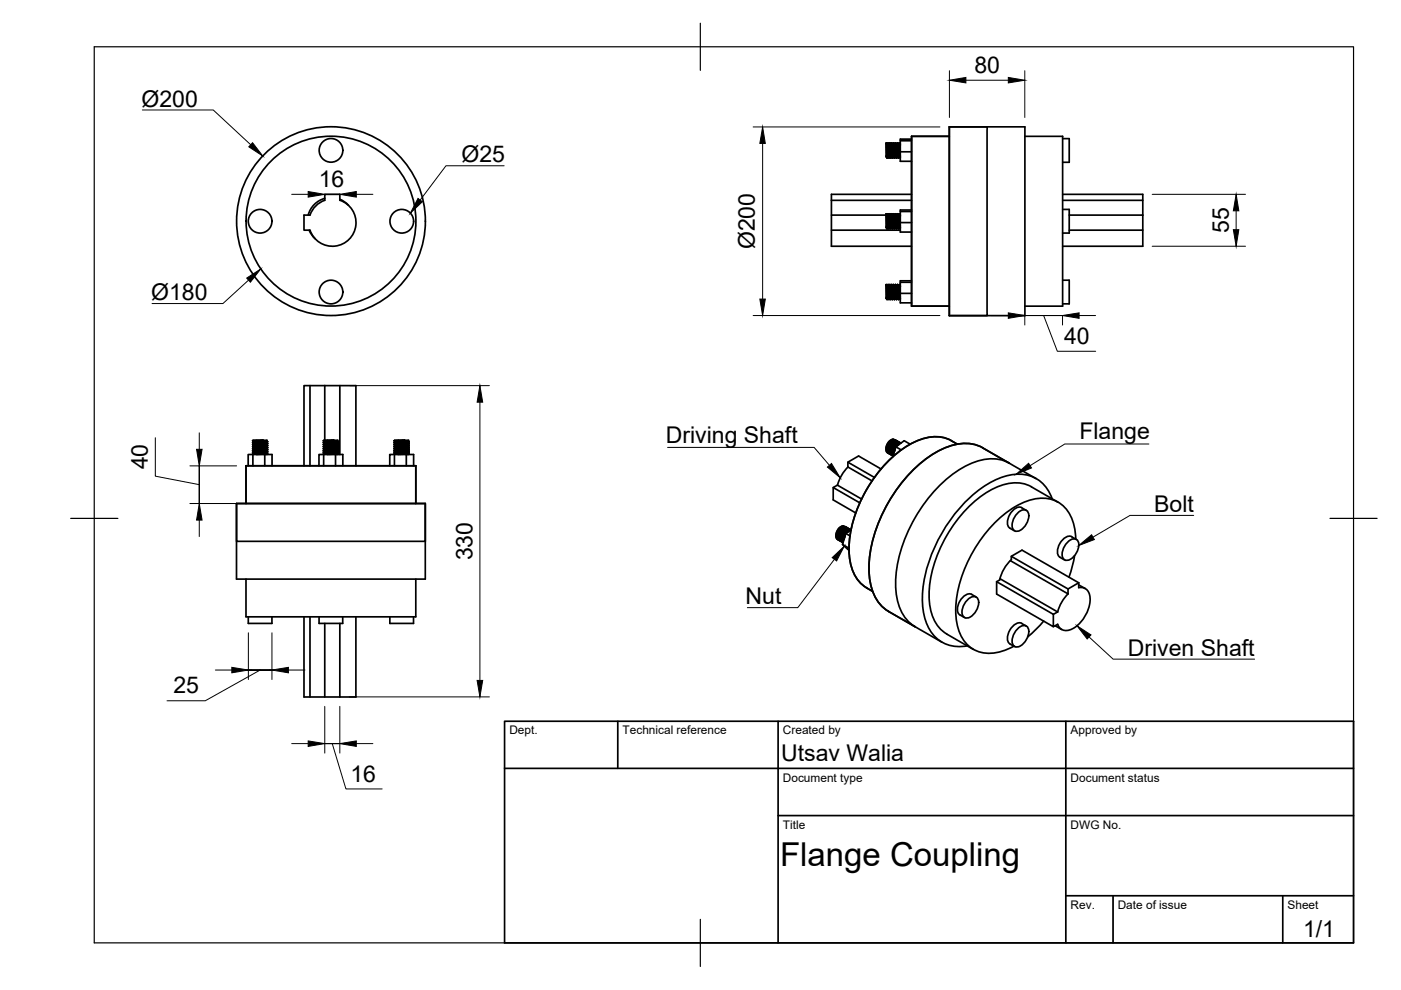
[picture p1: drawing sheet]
<svg xmlns="http://www.w3.org/2000/svg" width="297mm" height="210mm" viewBox="0 0 297 210" stroke-linecap="round" stroke-linejoin="round" font-family="sans-serif">
<!-- layer: Visible -->
<g fill="none" stroke="#000" stroke-width=".36">
<path d="M187.9 30.5l.1 3M187.9 30.5v2.7M187.9 33v.2M187.9 30.3l.2 3.2M187.9 30.3v.2M187.9 30.3l.2 .4 .1 2.5M187.9 33.2l.1 .3M188 33.5h.1M188.1 30.6l.2 2.6M188.2 33.2l-.1 .3M188.2 33.2h.1M188.3 30.3l.1 3.2"/>
<path d="M188.3 30.3l-.3 .2M188.3 30.3h.1M188.3 30.3l.2 3.2M188.3 30.3l.2 .5 .1 2.4M188.3 33.2l.1 .3M188.4 33.5h.1M188.5 30.6l.2 2.6M188.6 30.3l.2 3.2M188.6 30.3l-.2 .2M188.6 33.2l-.1 .3M188.6 33.2h.1M188.7 30.3h.1"/>
<path d="M188.7 30.3l.2 3.2M188.7 30.3l.2 .3 .1 2.6M188.7 33.2l.1 .3M188.8 30.5l.3-.2 .2 3.2M188.8 33.5h.1M188.9 30.6l.2 2.6M189 33.2l-.1 .3M189 33.2h.1M189.1 30.3h.1M189.1 30.3l.2 3.2M189.1 30.3l.2 .3 .1 2.6M189.1 33.2l.2 .3"/>
<path d="M189.3 33.5h.1M189.3 30.6l.2 2.5 .2 .4M189.4 30.3l.3 3.2M189.4 30.3l-.1 .2M189.4 33.2l-.1 .3M189.4 33.2h.1M189.5 30.3h.1M189.5 30.3l.2 3.2M189.5 30.3l.2 .3 .1 2.6M189.7 33.5h.1M189.7 30.6l.2 2.6M189.8 30.3l.3 3.2"/>
<path d="M189.8 30.3l-.1 .2M189.8 30.3h.1M189.8 33.2l-.1 .3M189.8 33.2h.1M189.9 30.3l.2 3.2M189.9 30.3l.2 .4 .1 2.5M189.9 33.2l.2 .3M190.1 33.5h.1M190.1 30.6l.2 2.6M190.2 30.3l.3 3.2M190.2 30.3l-.2 .2M190.2 30.3h.1"/>
<path d="M190.2 33.2l-.1 .3M190.2 33.2h.1M190.3 30.3l.2 3.2M190.3 30.3l.2 .4 .1 2.5M190.3 33.2l.2 .3M190.5 33.5h.1M190.5 30.6l.2 2.6M190.6 30.3l.3 3.2M190.6 30.3l-.2 .2M190.6 30.3h.1M190.6 33.2l-.1 .3M190.6 33.2h.1"/>
<path d="M190.7 30.3l.2 3M190.7 30.3l.2 .5M190.7 33.2l.1 .3M190.8 30.5h.1M190.9 33.5h.1M190.9 32.2h2.4M190.9 29.8h2.4M193.3 29.5h-2.4v4.7h2.4M201.3 28.9h-8v36h8M201.3 26.9v40M201.3 26.9h8v40h-8M201.3 26.9h16v40h-16"/>
<path d="M217.3 28.9h8v36h-8M225.3 29.4h1.4v5h-1.4M65.5 48.8l.4 .8 .9 1M68.9 42.1a5 5 0 0 0-3.6 3.5M72.1 42.5a5 5 0 0 1 1.9 8.3 5 5 0 0 1-8.3-2h-1.2v-3.2h1.2a5 5 0 0 1 3.2-3.1v-1.3h3.2v1.3M72.1 42.3l1.1 .6 .7 .6M176.3 42.5v9.7h17M176.3 45.6h11.6M176.3 48.8h14.6M176.3 42.5h17M187.9 45.5l.1 3M187.9 45.5v2.8"/>
<path d="M187.9 48v.3M187.9 45.3l.2 3.2M187.9 45.3v.2M187.9 45.3l.2 .3M187.9 48.3l.1 .2M188 45.6l.2 2.7M188 48.5h.1M188.1 45.6l.2 2.7M188.2 48.3l-.1 .2M188.2 48.3h.1M188.3 45.3l.1 3.2M188.3 45.3l-.2 .3"/>
<path d="M188.3 45.3h.1M188.3 45.3l.2 3.2M188.3 48.3l.1 .2M188.3 45.3l.1 .3M188.4 45.6l.2 2.7M188.4 45.6h.1M188.4 48.5h.1M188.5 45.6l.2 2.7M188.6 45.3l.2 3.2M188.6 45.3l-.1 .3M188.6 48.3l-.1 .2M188.6 48.3h.1"/>
<path d="M188.7 45.3h.1M188.7 45.3l.2 3.2M188.7 48.3l.1 .2M188.7 45.3l.1 .3M188.8 45.6l.2 2.7M188.8 45.6h.1M188.8 48.5h.1M188.9 45.6l.2-.3 .2 3.2M188.9 45.6l.2 2.7M189 48.3l-.1 .2M189 48.3h.1M189.1 45.3h.1"/>
<path d="M189.1 45.3l.2 3.2M189.1 45.3l.2 .3M189.1 48.3l.2 .2M189.3 45.6l.1 2.7M189.3 45.6h.1M189.3 48.5h.1M189.3 45.6l.2 2.5 .2 .4M189.4 45.3l.3 3.2M189.4 45.3l-.1 .3M189.4 48.3l-.1 .2M189.4 48.3h.1M189.5 45.3h.1"/>
<path d="M189.5 45.3l.2 3.2M189.5 45.3l.2 .3M189.7 45.6l.1 2.7M189.7 45.6h.1M189.7 48.5h.1M189.7 45.6l.2 2.7M189.8 45.3l.3 3.2M189.8 45.3l-.1 .3M189.8 45.3h.1M189.8 48.3l-.1 .2M189.8 48.3h.1M189.9 45.3l.2 3.2"/>
<path d="M189.9 45.3l.2 .4 .1 2.6M189.9 48.3l.2 .2M190 45.6h.1M190.1 48.5h.1M190.1 45.6l.2 2.7M190.2 45.3l.3 3.2M190.2 45.3l-.1 .3M190.2 45.3h.1M190.2 48.3l-.1 .2M190.2 48.3h.1M190.3 45.3l.2 3.2M190.3 48.3l.2 .2"/>
<path d="M190.3 45.3l.1 .3M190.4 45.6l.2 2.7M190.4 45.6h.1M190.5 48.5h.1M190.5 45.6l.2 2.7M190.6 45.3l.3 3.2M190.6 45.3l-.1 .3M190.6 45.3h.1M190.6 48.3l-.1 .2M190.6 48.3h.1M190.7 45.3l.2 3M190.7 48.3l.1 .2"/>
<path d="M190.7 45.3l.1 .3M190.8 45.6l.1 .2M190.8 45.6h.1M190.9 48.5h.1M190.9 47.2h2.4M190.9 44.8h2.4M190.9 59.9h2.4M193.3 44.5h-2.4v4.7h2.4M193.3 59.5h-2.4v4.7h2.4M193.3 41.2h-17v1.3M225.3 44.4h1.4v5h-1.4M225.3 59.4h1.4v5h-1.4"/>
<path d="M225.3 41.2h17v4.4M225.3 42.5h17M226.7 45.6h15.6M242.3 45.6v3.2h-15.6M242.3 48.8v3.4h-17M187.9 60.5l.1 3M187.9 60.5v2.6l.1 .4M187.9 63v.3M187.9 60.3l.2 3.2M187.9 60.3v.2M187.9 60.3l.2 .3M188 60.6l.2 2.7"/>
<path d="M188 63.5h.1M188.1 60.6l.2 2.5 .1 .4M188.3 60.3l.1 3.2M188.3 60.3l-.2 .3M188.3 60.3h.1M188.3 60.3l.2 3.2M188.3 63.3l-.2 .2M188.3 60.3l.1 .3M188.4 60.6l.2 2.7M188.4 63.5h.1M188.4 60.6h.1M188.5 60.6l.2 2.5 .1 .4"/>
<path d="M188.6 60.3l.2 3.2M188.6 60.3l-.1 .3M188.7 60.3h.1M188.7 60.3l.2 3.2M188.7 63.3l-.2 .2M188.7 60.3l.1 .3M188.8 60.6l.2 2.7M188.8 63.5h.1M188.8 60.6h.1M188.9 60.6l.2-.3 .2 3.2M188.9 60.6l.2 2.5 .2 .4M189 63.3l-.1 .2"/>
<path d="M189 63.3h.1M189.1 60.3h.1M189.1 60.3l.2 3.2M189.1 60.3l.2 .3M189.3 60.6l.1 2.7M189.3 63.5h.1M189.3 60.6h.1M189.3 60.6l.2 2.6 .2 .3M189.4 60.3l.3 3.2M189.4 60.3l-.1 .3M189.5 60.3h.1M189.5 60.3l.2 3.2"/>
<path d="M189.5 60.3l.2 .3M189.5 63.3l-.2 .2M189.7 60.6l.1 2.7M189.7 63.5h.1M189.7 60.6h.1M189.7 60.6l.2 2.6 .2 .3M189.8 60.3l.3 3.2M189.8 60.3l-.1 .3M189.8 60.3h.1M189.8 63.3l-.1 .2M189.8 63.3h.1M189.9 60.3l.2 3.2"/>
<path d="M189.9 60.3l.2 .4 .1 2.6M190 60.6h.1M190.1 63.5h.1M190.1 60.6l.2 2.6 .2 .3M190.2 60.3l.3 3.2M190.2 60.3l-.1 .3M190.2 60.3h.1M190.3 60.3l.2 3.2M190.3 63.3l-.2 .2M190.3 60.3l.1 .3M190.4 60.6l.2 2.7M190.4 60.6h.1"/>
<path d="M190.5 63.5h.1M190.5 60.6l.2 2.6 .1 .3M190.6 60.3l.3 3.2M190.6 60.3l-.1 .3M190.6 60.3h.1M190.7 60.3l.2 3M190.7 63.3l-.2 .2M190.7 60.3l.1 .3M190.8 60.6l.1 .2M190.8 60.6h.1M190.9 63.5h.1M190.9 62.2h2.4"/>
<path d="M52.6 98.8v-2.4h5.1v2.4M53.6 93.4v.1M53.6 93.8v.1M53.6 94.2v.1M53.6 94.6v.1M53.6 95v.1M53.6 95.4v.1M53.6 95.8v.1M53.6 96.2v.1M53.6 93.5l.2 .1M53.6 93.9l.2 .1M53.6 94.3l.2 .1"/>
<path d="M53.6 94.7l.2 .1M53.6 95.1l.2 .1M53.6 95.5l.2 .1M53.6 95.9l.2 .1M53.6 96.3l.1 .1M53.6 96.4v2.4M53.8 93.6v.1M53.8 94v.1M53.8 94.4v.1M53.8 94.8v.1M53.8 95.2v.1M53.8 95.6v.1"/>
<path d="M53.8 96v.1M53.8 93.7l-.2 .1M53.8 94.1l-.2 .1M53.8 94.5l-.2 .1M53.8 94.9l-.2 .1M53.8 95.3l-.2 .1M53.8 95.7l-.2 .1M53.8 96.1l-.2 .1M54.5 93.4h-.9M54.5 93.4h1.3l-2.2 .1M55.8 93.4h.8h-.1M56.1 96.4v2.4"/>
<path d="M56.5 95.1l.2 .1-3.1 .2M56.5 93.5l-2.7 .2M56.5 93.9l-2.7 .2M56.5 94.3l-2.7 .2M56.5 94.6l-2.7 .3M56.5 95.1l-2.7 .2M56.5 95.5l-2.7 .2M56.5 95.9l-2.7 .2M56.5 96.3l-.6 .1M56.5 93.4l-2.7 .2M56.5 93.8l-2.7 .2M56.5 94.2l-2.7 .2"/>
<path d="M56.5 94.6l-2.7 .2M56.5 95l-2.7 .2M56.5 95.4l-2.7 .2M56.5 95.8l-2.7 .2M56.5 96.2l-2.1 .2M56.5 93.5l.2 .1M56.5 93.9l.2 .1M56.5 94.3l.2 .1M56.5 94.7l.2 .1M56.5 95.5l.2 .1M56.5 95.9l.2 .1M56.5 96.3l.1 .1"/>
<path d="M56.5 93.4v.1M56.5 93.8v.1M56.5 94.2v.1M56.5 95v.1M56.5 95.4v.1M56.5 95.8v.1M56.5 96.2v.1M56.7 93.6l-3.1 .2M56.7 94l-3.1 .2M56.7 94.4l-3.1 .2M56.7 94.8l-3.1 .2M56.7 95.6l-3.1 .2"/>
<path d="M56.7 96l-3.1 .2M56.7 96.1l-3.1 .2M56.7 95.7l-3.1 .2M56.7 95.3l-3.1 .2M56.7 94.9l-3.1 .2M56.7 94.5l-3.1 .2M56.7 94.1l-3.1 .2M56.7 93.7l-3.1 .2M56.7 94.1l-.2 .1M56.7 93.6v.1M56.7 94v.1M56.7 94.4v.1"/>
<path d="M56.7 94.8v.1M56.7 95.2v.1M56.7 95.6v.1M56.7 96v.1M56.7 96.1l-.2 .1M56.7 95.7l-.2 .1M56.7 95.3l-.2 .1M56.7 94.9l-.2 .1M56.7 94.5l-.2 .1M56.7 93.7l-.2 .1M65.7 81.8v17M67.6 98.8v-2.4h5.1v2.4"/>
<path d="M68.6 93.5l.2 .1M68.6 94.3l.2 .1M68.6 93.4v.1M68.6 93.8v.1M68.6 94.2v.1M68.6 94.6v.1M68.6 95v.1M68.6 95.4v.1M68.6 95.8v.1M68.6 96.2v.1M68.6 93.9l.2 .1M68.6 94.7l.2 .1"/>
<path d="M68.6 95.1l.2 .1M68.6 95.5l.2 .1M68.6 95.9l.2 .1M68.6 96.3l.1 .1M68.6 96.4v2.4M68.8 93.7l-.2 .1M68.8 94.1l-.2 .1M68.8 94.5l-.2 .1M68.8 94.9l-.2 .1M68.8 95.3l-.2 .1M68.8 95.7l-.2 .1M68.8 96.1l-.2 .1"/>
<path d="M68.8 93.6v.1M68.8 94v.1M68.8 94.4v.1M68.8 94.8v.1M68.8 95.2v.1M68.8 95.6v.1M68.8 96v.1M68.9 81.8h6.6v17M68.9 81.8h-4.4v17M68.9 81.8v11.6M69.5 93.4h-.9M69.5 93.4h1.3l-2.2 .1"/>
<path d="M70.8 93.4h.8h-.1M71.1 96.4v2.4M71.5 95.1l.2 .1-3.1 .2M71.5 93.5l-2.7 .2M71.5 93.9l-2.7 .2M71.5 94.3l-2.7 .2M71.5 94.6l-2.7 .3M71.5 95.1l-2.7 .2M71.5 95.5l-2.7 .2M71.5 95.9l-2.7 .2M71.5 96.3l-.5 .1M71.5 93.4l-2.7 .2"/>
<path d="M71.5 93.8l-2.7 .2M71.5 94.2l-2.7 .2M71.5 94.6l-2.7 .2M71.5 95l-2.7 .2M71.5 95.4l-2.7 .2M71.5 95.8l-2.7 .2M71.5 96.2l-2.1 .2M71.5 93.5l.2 .1M71.5 93.9l.2 .1M71.5 94.3l.2 .1M71.5 94.7l.2 .1M71.5 95.5l.2 .1"/>
<path d="M71.5 95.9l.2 .1M71.5 96.3l.1 .1M71.5 93.4v.1M71.5 93.8v.1M71.5 94.2v.1M71.5 95v.1M71.5 95.4v.1M71.5 95.8v.1M71.5 96.2v.1M71.7 93.6l-3.1 .2M71.7 94l-3.1 .2M71.7 94.4l-3.1 .2"/>
<path d="M71.7 94.8l-3.1 .2M71.7 95.6l-3.1 .2M71.7 96l-3.1 .2M71.7 96.1l-3.1 .2M71.7 95.7l-3.1 .2M71.7 95.3l-3.1 .2M71.7 94.9l-3.1 .2M71.7 94.5l-3.1 .2M71.7 94.1l-3.1 .2M71.7 93.7l-3.1 .2M71.7 94.1l-.2 .1M71.7 93.6v.1"/>
<path d="M71.7 94v.1M71.7 94.4v.1M71.7 94.8v.1M71.7 95.2v.1M71.7 95.6v.1M71.7 96v.1M71.7 96.1l-.2 .1M71.7 95.7l-.2 .1M71.7 95.3l-.2 .1M71.7 94.9l-.2 .1M71.7 94.5l-.2 .1M71.7 93.7l-.2 .1"/>
<path d="M72.1 81.8v14.6M82.6 98.8v-2.4h5.1v2.4M83.6 93.4v.1M83.6 93.8v.1M83.6 94.2v.1M83.6 94.6v.1M83.6 95v.1M83.6 95.4v.1M83.6 95.8v.1M83.6 96.2v.1M83.6 93.5l.2 .1M83.6 93.9l.2 .1"/>
<path d="M83.6 94.3l.2 .1M83.6 94.7l.2 .1M83.6 95.1l.2 .1M83.6 95.5l.2 .1M83.6 95.9l.2 .1M83.6 96.3l.1 .1M83.6 96.4v2.4M83.8 93.7l-.2 .1M83.8 94.1l-.2 .1M83.8 94.5l-.2 .1M83.8 94.9l-.2 .1M83.8 95.3l-.2 .1"/>
<path d="M83.8 95.7l-.2 .1M83.8 96.1l-.2 .1M83.8 93.6v.1M83.8 94v.1M83.8 94.4v.1M83.8 94.8v.1M83.8 95.2v.1M83.8 95.6v.1M83.8 96v.1M84.5 93.4h-.9M84.5 93.4h1.4l-2.3 .1M85.9 93.4h.7h-.1"/>
<path d="M86.1 96.4v2.4M86.5 93.5l-2.7 .2M86.5 93.9l-2.7 .2M86.5 94.3l-2.7 .2M86.5 95.1l-2.7 .2M86.5 95.5l-2.7 .2M86.5 96.3l-.5 .1M86.5 93.4l-2.7 .2M86.5 93.8l-2.7 .2M86.5 94.2l-2.7 .2M86.5 94.6l-2.7 .2M86.5 95l-2.7 .2"/>
<path d="M86.5 95.4l-2.7 .2M86.5 95.8l-2.7 .2M86.5 96.2l-2.1 .2M86.5 95.1l.2 .1-3.1 .2M86.5 94.6l-2.7 .3M86.5 95.9l-2.7 .2M86.5 93.5l.2 .1M86.5 93.9l.2 .1M86.5 94.3l.2 .1M86.5 94.7l.2 .1M86.5 95.5l.2 .1M86.5 95.9l.2 .1"/>
<path d="M86.5 96.3l.1 .1M86.5 93.4v.1M86.5 93.8v.1M86.5 94.2v.1M86.5 95v.1M86.5 95.4v.1M86.5 95.8v.1M86.5 96.2v.1M86.7 93.6l-3.1 .2M86.7 94l-3.1 .2M86.7 94.4l-3.1 .2M86.7 94.8l-3.1 .2"/>
<path d="M86.7 95.6l-3.1 .2M86.7 96l-3.1 .2M86.7 96.1l-3.1 .2M86.7 95.7l-3.1 .2M86.7 95.3l-3.1 .2M86.7 94.9l-3.1 .2M86.7 94.5l-3.1 .2M86.7 94.1l-3.1 .2M86.7 93.7l-3.1 .2M86.7 93.6v.1M86.7 94v.1M86.7 94.4v.1"/>
<path d="M86.7 94.8v.1M86.7 95.2v.1M86.7 95.6v.1M86.7 96v.1M86.7 96.1l-.2 .1M86.7 95.7l-.2 .1M86.7 95.3l-.2 .1M86.7 94.9l-.2 .1M86.7 94.5l-.2 .1M86.7 94.1l-.2 .1M86.7 93.7l-.2 .1M179.8 99v-1l2.2-1.3 4.8 2.7"/>
<path d="M179.8 99l5.1 3M179.8 98l5.6 3.2M179.8 99l-1.5 2.1-.7 1.8M188.4 93.7l-.4 .7-.2 .7a.88 .88 0 0 0 .4 .9M189 93.5l-.6 .8-.3 .9M189.3 93.7l-.7 .8-.2 .8M189.3 96.7h.1M189.4 93.1l-.7 .3-.7 1-.1 1.2 .5 .5M189.4 93.1l.3 .2M189.4 93.1l-.5 .2-.5 .4M189.6 93.8l-.7 .8-.2 .9M189.7 95.4l-.1 .4"/>
<path d="M189.8 95.1l-.3 1M189.9 94.9l-.4 1.1M189.9 94l-.6 .7-.3 .9M189.9 94.7l1.2 .7M189.9 93.4l-.3-.1-.5 .2-.7 .9-.3 1.1 .2 .5 .2 .2M190.1 93.4l-.5-.1-.4 .2-.8 .9-.2 1.1 .1 .5 .3 .2M190.2 94.2l-.7 .7-.2 .9M190.2 93.5l-.4-.1-.4 .2-.7 .9-.3 1.1 .1 .4 .3 .3M190.4 93.6l-.3-.1-.6 .1-.8 .9-.3 1.1 .2 .6 .3 .2M190.5 94.3l-.4 .3M190.5 93.7l-.3-.1-.6 .2-.7 1-.2 1.1 .4 .6M190.5 93.7h.1"/>
<path d="M190.6 93.8l-.3-.2-.4 .1-.6 .5-.4 .6-.2 1.1 .2 .4 .3 .3M190.7 94.2l-.4 .3M190.8 93.8h-.4l-.5 .2-.7 .8-.2 1.2 .3 .6M190.9 93.9l-.3-.1-.4 .1-.9 .9-.3 1.2 .4 .7M191 94l-.7 .1-.7 .7-.3 1 .1 .8M193 94.2l-1.3-.8-1.8 1.3-.6 2.1M201.7 93.4l1.3 .8M201.7 93.4a8.4 8.4 0 0 0-8.3 .6 27.9 27.9 0 0 0-13 18.4 13.1 13.1 0 0 0 1.6 10.8l1.7 1.4M208.4 95l11.3 6.5M208.4 94.9a9.1 9.1 0 0 0-8.7 .3 29 29 0 0 0-13.1 14.9 22.9 22.9 0 0 0-1.8 14.7 8.2 8.2 0 0 0 3.6 4.8M214 98.2a9.1 9.1 0 0 0-8.6 .3 29 29 0 0 0-13.2 14.9 22.9 22.9 0 0 0-1.7 14.7 8.2 8.2 0 0 0 3.5 4.8l-5.6-3.3M50.1 106.8h40.1"/>
<path d="M50.1 106.8v8h40.1v-8M50.1 106.8v16h40.1v-16M52.2 106.8v-8h36v8M176.7 103.4l5.6 3.2M177.5 102.9l-.8 .5v2.6l4.7 2.7M177.5 102.9l5.2 2.9M177.8 112.1l-.6 1.2 .1 .8 .3 .3M177.9 114.5v.1M178.4 111.9l-.6 .7-.3 .9M178.6 115.4l1.4 .8M178.7 112.1l-.6 .6-.3 1M178.7 115l.1 .1"/>
<path d="M178.8 114.9l-.1-.7 .3-1 .6-.7 .8-.2-.8 .2-.6 .7-.4 .9 .2 .8M178.8 111.5l-.8 .4-.6 .8-.1 1.1 .1 .4 .4 .3M178.8 111.5l.3 .1M178.8 111.5l-.5 .2-.5 .4M179 112.2l-.6 .7-.3 .9M179.1 113.8l-.1 .4M179.2 113.5l-.3 1M179.3 113.3l-.4 1M179.3 112.4l-.7 .7-.2 .9M179.3 113.1l.9 .5M179.3 111.7l-.3-.1-.4 .2-.8 .8-.3 1.3 .4 .6M179.5 111.8l-.4-.1-.4 .1-.5 .3-.4 .6-.3 1.2 .2 .5 .3 .2"/>
<path d="M179.6 112.6l-.7 .6-.3 1M179.6 111.9l-.4-.1-.4 .2-.8 .9-.2 1.1 .1 .5 .3 .2M179.7 112l-.4-.2-.5 .2-.7 .9-.3 1.2 .1 .4 .4 .3M179.9 112.7l-.4 .3M179.9 112h-.4l-.4 .1-.8 1-.2 1.2 .1 .4 .3 .2M179.9 112v.1M180 112.2l-.2-.2-.6 .1-.9 1-.2 1.2 .2 .4 .3 .2M180.1 112.6l-.4 .3M180.2 112.2h-.5l-.4 .2-.7 .9-.2 1.1 .3 .6M180.3 112.3l-.3-.1-.5 .1-.9 1-.2 1.1 .4 .6M180.4 112.3l-1.1 .8-.7 2.3 1.4 1.2M214.1 112l1 .6"/>
<path d="M214.2 118.9l12.2 7v-1l2.3-1.3M214.4 118.7v-.7l2.3-1.4 12 7M214.4 118l12 6.9M214.4 118.7l-.9 1-.8 1.2-.8 2.1-.6 .3M215.9 108.7a1.37 1.37 0 0 1 2-.3 3.3 3.3 0 0 1-2.4 4.3 1.26 1.26 0 0 1-.9-1.9 4.2 4.2 0 0 1 1.3-2.1zM216.6 107.6l1 .6M216.6 107.6a2.21 2.21 0 0 0-2.5 1.5 2.21 2.21 0 0 0 0 2.9M223.1 105.7a7.5 7.5 0 0 0-9.5-4.9 23.3 23.3 0 0 0-12.1 9.5 29.4 29.4 0 0 0-5.9 18.1 9 9 0 0 0 4.8 8.1 8.1 8.1 0 0 0 4.7 .4M224.3 106.5l-5.6-3.3a8.4 8.4 0 0 0-8.4 .6 27.9 27.9 0 0 0-12.9 18.4 13.1 13.1 0 0 0 1.6 10.7l1.7 1.5M226.5 114.8a1.37 1.37 0 0 1 2-.2 3.3 3.3 0 0 1-2.4 4.2 1.26 1.26 0 0 1-.9-1.8 4.2 4.2 0 0 1 1.3-2.2zM227.2 113.8l1 .6M227.2 113.8a2.21 2.21 0 0 0-2.5 1.4 2.15 2.15 0 0 0 1 3.5"/>
<path d="M227.8 117.8l-.4 1.9-.8 2.7M228.1 114.3a9.2 9.2 0 0 0-3.5-7.7 8 8 0 0 0-8 .1 27 27 0 0 0-12.4 14.7 19.2 19.2 0 0 0-1 12.1 6.8 6.8 0 0 0 9.1 4.6l2.7-1.1M52.2 122.8v8h36v-8M52.6 130.8v1.4h5.1v-1.4M64.5 130.8v17h7.6M65.7 130.8v17M67.6 130.8v1.4h5.1v-1.4M68.9 132.2v15.6M75.5 130.8v17h-3.4v-15.6M82.7 130.8v1.4h5v-1.4M183.7 124.6l1.3 .8M188.4 129.6l11.3 6.6"/>
<path d="M200.7 134.4l5.7 3.3M205.3 127.1a1.37 1.37 0 0 1 2-.3 3.3 3.3 0 0 1-2.5 4.2 1.26 1.26 0 0 1-.8-1.8 4.2 4.2 0 0 1 1.3-2.1zM206 126l1 .6M206 126a2.21 2.21 0 0 0-2.5 1.5 2.13 2.13 0 0 0 1 3.4M211.3 123.3v2.7l12 6.9v-2.6M211.3 123.3l12 7M212 122.7l12.2 7M214.1 136.5l1 .6M215.9 133.2a1.37 1.37 0 0 1 2-.2 3.3 3.3 0 0 1-2.4 4.2 1.26 1.26 0 0 1-.9-1.9 4.2 4.2 0 0 1 1.3-2.1zM216.6 132.2l1 .6M216.6 132.2a2.21 2.21 0 0 0-2.5 1.4 2.21 2.21 0 0 0 0 2.9M221.3 131.7l-1.4 1.5-2 1.8"/>
<path d="M223.7 132.7l1.4 .8M224.2 129.7l-.9 .6M226.5 125.9l-1.6 2.1-.7 1.7M228.7 123.6v1a2 2 0 0 1 2.4 2.1 7.4 7.4 0 0 1-4.5 6.9 1.87 1.87 0 0 1-2.4-1.2l-.9 .5M228.7 124l1.4 .8"/>
<circle cx="70.2" cy="31.9" r="2.51"/>
<circle cx="55.1" cy="46.9" r="2.51"/>
<circle cx="70.2" cy="46.9" r="20"/>
<circle cx="70.2" cy="46.9" r="18"/>
<circle cx="85.2" cy="46.9" r="2.51"/>
<circle cx="70.2" cy="61.9" r="2.51"/>
</g>
<!-- layer: Border -->
<path d="M20 9.9h267v190h-267zM148.5 4.9v10M15 109.9h10M282 109.9h10M148.5 194.9v10" fill="none" stroke="#000" stroke-width=".25"/>
<!-- layer: TitleBlock -->
<path d="M107 152.9h180v47h-180zM131 152.9v10M165 152.9v47M226 152.9v47M107 162.9h180M165 172.9h122M226 189.9h61M236 189.9v10M272 189.9v10" fill="none" stroke="#000" stroke-width=".36"/>
<!-- layer: Dimensions -->
<g fill="none" stroke="#000" stroke-width=".21">
<path d="M201.3 15v9.9M204.8 17h9M217.3 15v9.9M159.7 26.9h39.6M161.7 30.4v33M61.8 41.2h3.5M68.9 41.2h3.2M75.5 41.2h3.6M244.3 41.2h19.8M244.3 52.2h19.8M262.1 44.7v4M159.7 66.9h39.6"/>
<path d="M210.3 66.9h3.5M217.3 66.9h8h-8M217.3 66.9v2M221.3 66.9l2.9 7.6h8.1M225.3 66.9v2M228.8 66.9h3.5M32.9 92.8v8.2l9.3 1.8M40.3 98.8h9.9M42.2 98.8v8v-8M42.2 91.8v3.5M74 81.8h29.8M101.7 85.3v59"/>
<path d="M40.3 106.8h9.9M42.2 110.3v3.5M52.7 134.2v9.9M57.7 134.2v9.9M45.7 142.1h3.4M52.7 142.1h5h-5M55.2 142.1l-11.7 6.5h-8.1M61.2 142.1h3.5M61.8 157.7h3.5M68.9 149.8v9.9M70.4 157.7l2.9 9.6h7.7M72.1 157.7h-3.2h3.2"/>
<path d="M72.1 149.8v9.9M74 147.8h29.8M75.5 157.7h3.6"/>
</g>
<g fill="#000" stroke="#000" stroke-width=".21">
<path d="M201.3 17l3.5-.6v1.2zM213.8 16.4l3.5 .6-3.5 .6zM161.7 26.9l.6 3.5h-1.2zM65.3 40.6l3.6 .6-3.6 .6zM72.1 41.2l3.4-.6v1.2zM262.1 41.2l.6 3.5h-1.2zM261.5 48.7h1.2l-.6 3.5zM161.1 63.4h1.2l-.6 3.5zM213.8 66.3l3.5 .6-3.5 .6zM225.3 66.9l3.5-.6v1.2zM41.7 95.3h1.1l-.6 3.5zM101.7 81.8l.6 3.5h-1.1z"/>
<path d="M42.2 106.8l.6 3.5h-1.1zM49.1 141.5l3.6 .6-3.6 .6zM57.7 142.1l3.5-.6v1.2zM65.3 157.1l3.6 .6-3.6 .6zM72.1 157.7l3.4-.6v1.2zM101.2 144.3h1.1l-.6 3.5z"/>
</g>
<!-- layer: Annotations -->
<path d="M53.6 30.3l2.1 2.8-3-2zM52.3 59l3-2-2.2 2.8zM88.6 42.1l1 .7-2.6 2.4zM175.4 99l.9-.7 1.8 3zM215.4 100.6l2.7-2.4 .6 1zM176.4 118.2l2.6-2.4-1.6 3.1zM228.7 115.7l2.7-2.3 .6 1zM228.3 132.7l3 1.9-.8 .9z" fill="#000" stroke="#000" stroke-width=".21"/>
<path d="M30.2 23.3h15l7.9 7.4M106.9 35.2h-12.3l-5.5 7.2M52.7 59.4l-5.4 5h-15.1M141.5 94.9h31.1l3.3 3.8M243.6 94.1h-17.9l-7.3 4.6M176.9 118.6l-7.8 10.2h-10.6M253.1 109.3h-13.5l-7.9 4.6M230.9 135.1l5.1 4.7h30" fill="none" stroke="#000" stroke-width=".21"/>
<text font-size="7" x="165.4" y="183.5">Flange Coupling</text>
<g font-size="4.9">
<text x="206.6" y="15.4">80</text>
<text x="30" y="22.6">Ø200</text>
<text x="97.9" y="34.5">Ø25</text>
<text x="67.6" y="39.6">16</text>
<text x="160" y="52.9" transform="rotate(-90 160 52.9)">Ø200</text>
<text x="260.5" y="49.4" transform="rotate(-90 260.5 49.4)">55</text>
<text x="32" y="63.7">Ø180</text>
<text x="225.6" y="72.9">40</text>
<text x="141.2" y="93.8">Driving Shaft</text>
<text x="228.9" y="93.1">Flange</text>
<text x="31.4" y="99.5" transform="rotate(-90 31.4 99.5)">40</text>
<text x="244.7" y="108.6">Bolt</text>
<text x="100.2" y="118.8" transform="rotate(-90 100.2 118.8)">330</text>
<text x="158.1" y="128.1">Nut</text>
<text x="239.1" y="139.1">Driven Shaft</text>
<text x="36.8" y="147">25</text>
<text x="165.6" y="161.4">Utsav Walia</text>
<text x="74.3" y="165.7">16</text>
<text x="276.3" y="198.6">1/1</text>
</g>
<g font-size="2.5">
<text x="108" y="155.7">Dept.</text>
<text x="132" y="155.7">Technical reference</text>
<text x="166" y="155.7">Created by</text>
<text x="227" y="155.7">Approved by</text>
<text x="166" y="165.7">Document type</text>
<text x="227" y="165.7">Document status</text>
<text x="166" y="175.7">Title</text>
<text x="227" y="175.7">DWG No.</text>
<text x="227" y="192.7">Rev.</text>
<text x="237" y="192.7">Date of issue</text>
<text x="273" y="192.7">Sheet</text>
</g>
</svg>
